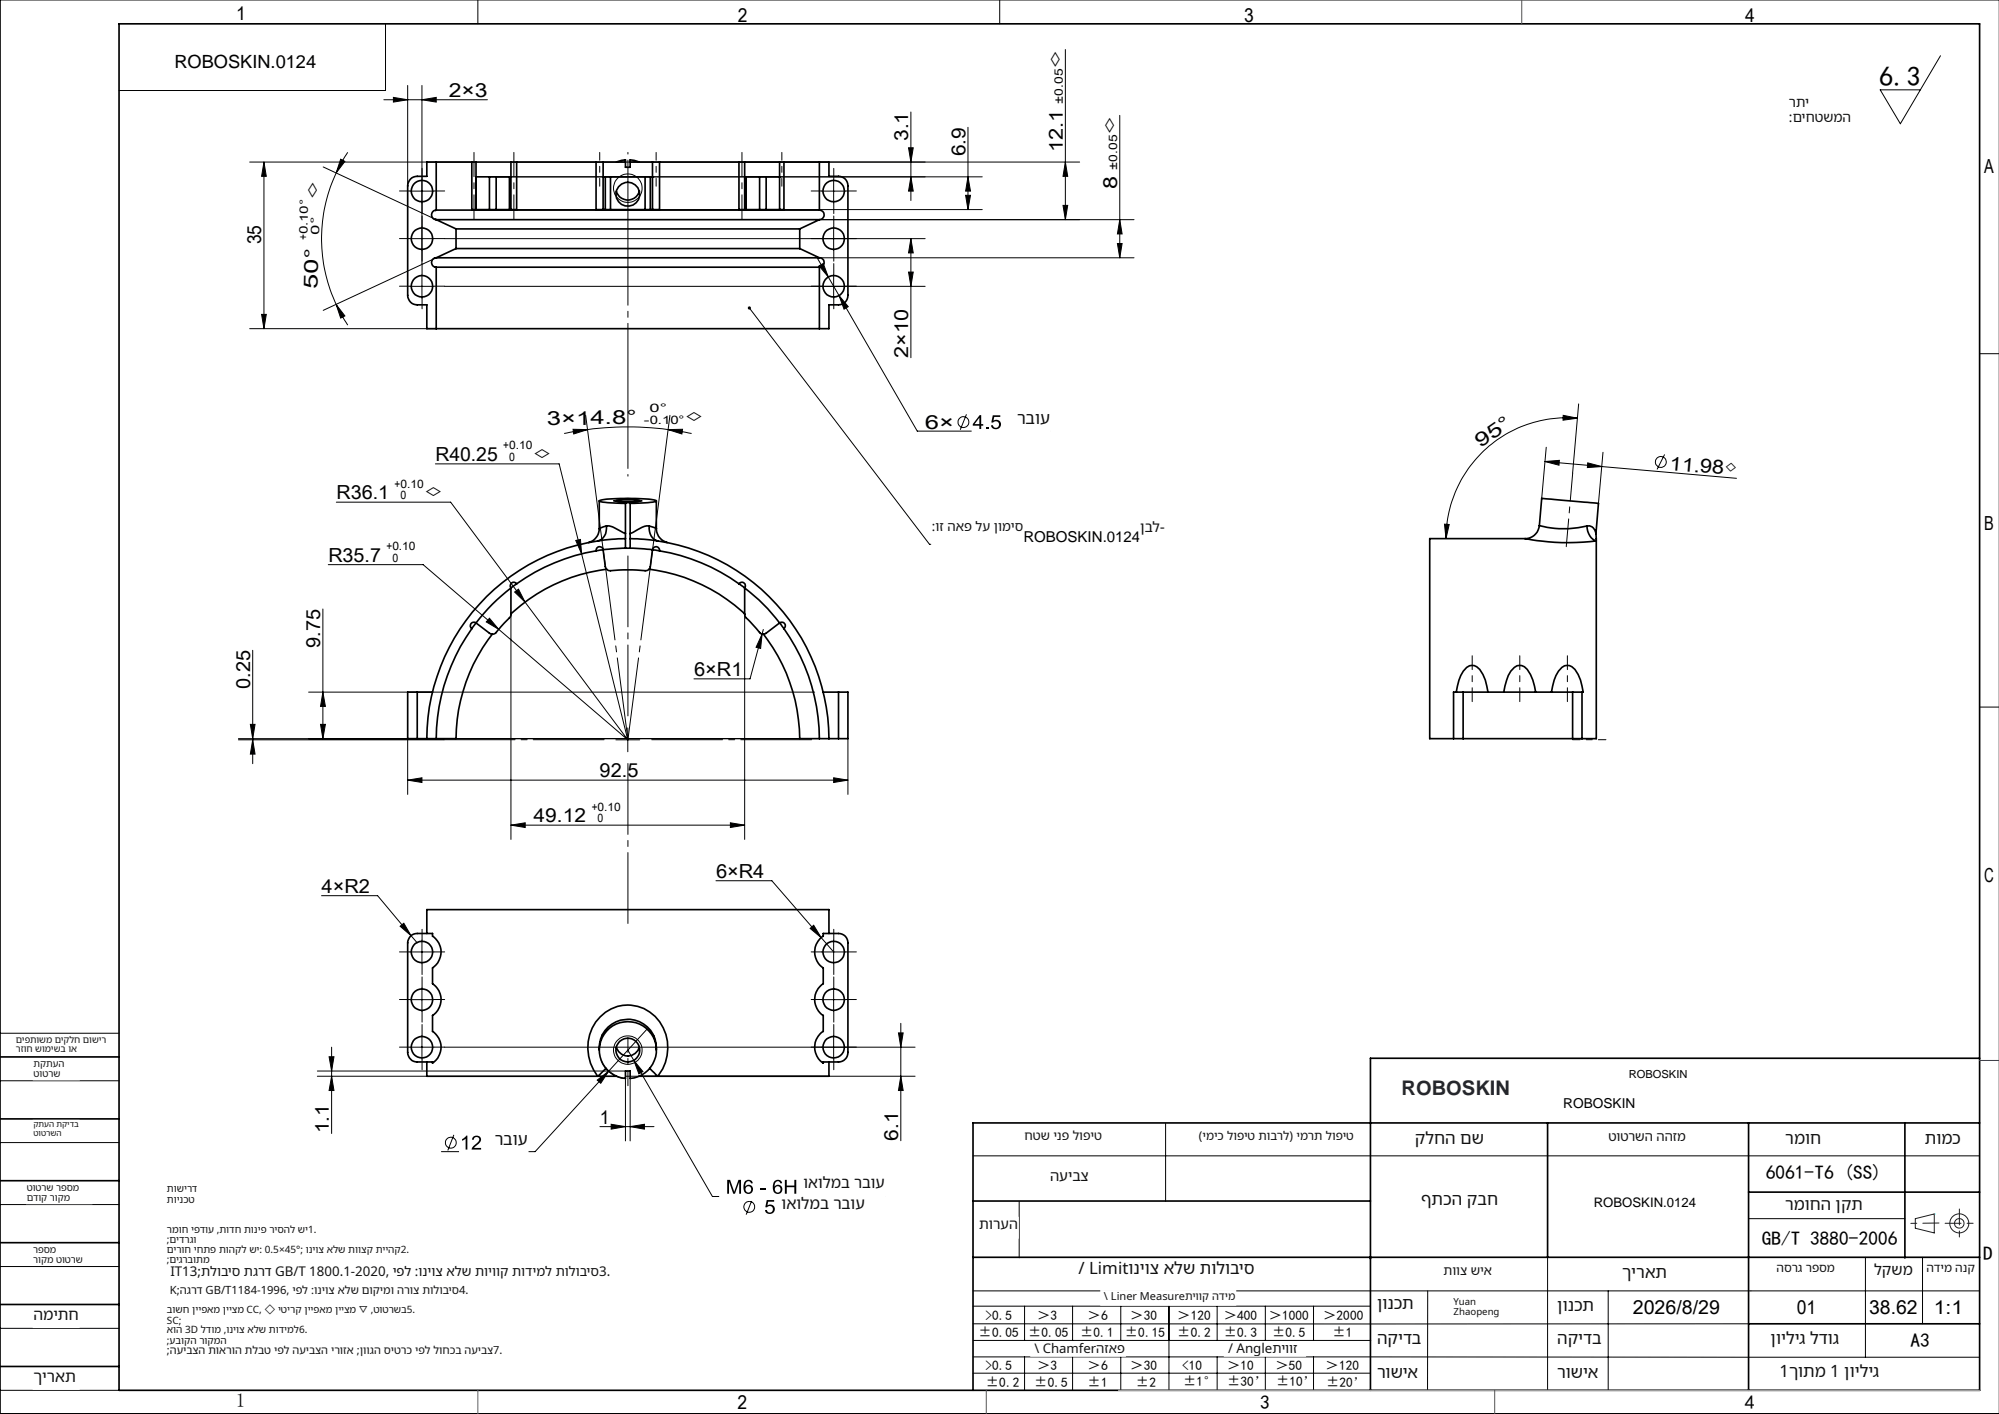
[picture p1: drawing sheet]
<svg xmlns="http://www.w3.org/2000/svg" width="420mm" height="297mm" viewBox="0 0 420 297" stroke-linecap="round" stroke-linejoin="round" font-family="sans-serif">
<g fill="none" stroke="#000" stroke-width=".21">
<path d="M100.4 0v5M210 0v5M420 0h-419.9v297h419.9M81 5v14h-56M85.7 18v21M88.7 18v37.4M223.8 10.4v35.7M407.7 11.7l-8.4 14.3-4.3-7.1h8.5M52.5 34h47.5M55.5 34v35M55.5 34l.5 3h-1zM67.9 35.1l23.8 11"/>
<path d="M70.6 36.3a32.6 32.6 0 0 0 0 27.7M71.6 33.4l.9 .5-1.9 2.4zM73.1 32l-2.5 4.3M80.6 21h21.8M82.7 20.5l3 .5-3 .4zM88.7 21l3-.5v.9zM102.8 37.1h103.6M175.2 37.6v5M190.9 31h1l-.5 3zM191.4 37.1l.5 3h-1zM191.4 23.5v18.6M203.4 37.1l.5 3h-1z"/>
<path d="M203.4 26.7v17.3M223.8 34l.5 3h-1zM226.8 34h-119.4M235.3 24.2v29.9M86.1 50.1h5.1M86.1 40.1h5.1M88.7 57.6v5M91.7 54.1l-23.8 11.1M93.4 50.1h101M102.8 44h103.6M171.5 53.9l2.5 4.3M172.1 55.8l.9-.5 1 2.9z"/>
<path d="M172.2 46.1h66.1M172.2 54.1h66.1M172.6 40.1h5.1M174 58.2l18.7 32.4h27.9M175.2 47.6v5M175.2 57.6v5M190.9 57.1h1l-.5 3zM191.4 50.1v25M191.4 50.1l.5 3h-1zM202.9 41h1l-.5 3zM223.3 43.1h1l-.5 3zM234.8 51.1h1l-.5 3z"/>
<path d="M235.3 46.1l.5 3h-1zM52.5 69h39.2M55 66h1l-.5 3zM70.6 64l1.9 2.4-.9 .4zM70.6 64l2.5 4.3M86.1 60.1h5.1M93.4 60.1h101M157.4 64.7l37.9 49.6h48.8M176.3 62.1l1.9 2.3-.9 .5zM415.9 74.3h4.1M91.5 97.4h26l4.7 18.9M120.4 90.2h3l-2.9 1z"/>
<path d="M123 87.2l4 30.1M123.4 90.2a63.8 63.8 0 0 1 17 0M123.4 90.2l-4.9 .8M140.4 90.2h3l-.1 1zM140.4 90.2l4.9 .8M140.8 87.2l-3.9 30.1M203.1 87l-1.3 3.3M324.6 96.9l3-.2v1zM324.6 96.9l40.2 3.6M324.9 93.9l-1 10.8M328.4 87.2l3 .6-3 .5zM331.4 87.8a25.4 25.4 0 0 0-27.6 25.3"/>
<path d="M331.7 84.8l-1.3 14.6M333.6 97.2l2.9 .8-3 .2zM336.8 95l-1 10.7M349.7 95.5l-1.5 3.1M69 118.6h19.9l15.9 13.6M70.7 105.5h24l15.6 21M121 113.5l1-.2 .2 3zM122.2 116.3l9.7 39.1M128.9 105.2l1.2-.2 3-.1 1.8 .3-1 .2-2.5 .1zM303.5 110.1l1 .1-.7 2.9zM53.1 136.6v23.8M67.8 127.9v27.2"/>
<path d="M102.8 129.9l2 2.3-2.6-1.6zM104.8 132.2l27.1 23.2M107.4 129v47.3M108.1 124.4l.8-.6 1.4 2.7zM110.3 126.5l21.6 28.9M156.5 129v47.3M160.1 133.2l-.3 3-.9-.2zM160.1 133.2l-2.5 9.4h-11.8M160.4 132.2l-.3 1M50.1 155.1h117.9M50.1 155.4h43.2M52.6 152.1h1l-.5 3z"/>
<path d="M53.1 155.4l.5 3h-1zM64.8 145.4h106.4M67.3 152.1h1.1l-.6 3zM67.8 145.4l.6 3h-1.1zM85.7 155.1v11.8M129.4 155.4h5M131.9 152.9v5M178.2 155.1v11.8M415.9 148.5h4.1M85.7 163.9l3-.5v1zM85.7 163.9h92.5M107.4 173.3l2.9-.5v1z"/>
<path d="M107.4 173.3h49.1M153.5 172.8l3 .5-3 .5zM175.2 163.4l3 .5-3 .5zM67.6 188.1h11.7l7.1 8.4M84.1 194.6l.7-.7 1.6 2.6zM86.1 200h5.1M86.4 196.5l1.3 1.5M88.7 197.4v5.1M150.4 185h11.8l13 15M170.2 195l.8-.7 1.5 2.7zM172.6 200h5.1M175.2 197.4v5.1"/>
<path d="M0 217h25M69.7 220v18.1M86.1 220h5.1M86.1 210h5.1M88.7 207.5v5M88.7 217.4v5.1M93.4 220h98.9M136 216.1l-23.6 25.8h-19.7M172.6 210h5.1M175.2 207.5v5M175.2 217.4v5.1M188.8 217h1l-.5 3z"/>
<path d="M189.3 214.9v24.7M0 227h25M0 240h25M66.7 226.1h23M66.7 225h64.7M69.1 222h1.1l-.5 3zM69.7 226.1l.5 3h-1.1zM95.4 238.4l-1.3 3.2M125.5 226.9l2.4-1.9-1.7 2.5zM126 236.6h11.4M126.3 222.7a6 6 0 0 0 5.1 3.8v13.1M128.4 236.1l3 .5-3 .6z"/>
<path d="M131.4 226.1h60.9M131.9 220.6l1.3 2.1M132.4 236.6l3-.5v1.1zM132.4 226.5v13.1M133.2 222.7l1.9 2.4-.9 .5zM133.2 222.7l16.5 28.6h36.2M189.3 226.1l.5 3h-1zM244.9 236v16.3M0 253h25M158.1 251.8l-1.3 3.3M204.4 242.8h211.5M214.1 252.4v11.8"/>
<path d="M367.4 256h32.8M0 266h25M0 279h25M204.4 271.1h211.5M204.4 278.1h163M204.4 274.4h83.5M215.3 274.4v7.1M225.4 274.4v7.1M235.5 274.4v7.1M245.6 274.4v17.6M255.7 274.4v7.1M265.9 274.4v7.1"/>
<path d="M276 274.4v7.1M300 271.1l-.1 21M325.2 264.1v27.9M337.9 271.1v20.9M391.9 264.1v21M403.9 264.1v14M0 292h25M204.4 285l211.5 .1M204.4 288.4h83.5M204.5 281.5h83.5M215.3 285v7M225.4 285v7"/>
<path d="M235.5 285v7M255.7 285v7M265.9 285v7M276 285v7M287.9 292h128"/>
<circle cx="131.9" cy="39.5" r="2.99"/>
<circle cx="202.4" cy="88.7" r="1.15"/>
<circle cx="349" cy="97" r="1.14"/>
<circle cx="131.9" cy="220.6" r="2.99"/>
<circle cx="94.7" cy="240" r="1.14"/>
<circle cx="157.4" cy="253.5" r="1.15"/>
</g>
<g fill="none" stroke="#191924" stroke-width=".21">
<path d="M402.4 256l4-1v4l-4-1z"/>
<circle cx="411.7" cy="257" r="1"/>
<circle cx="411.7" cy="257" r="2"/>
</g>
<path d="M131.9 228v-10.1" fill="none" stroke="#000" stroke-width=".21" stroke-dasharray="30.5 1.3 1.3 1.3" stroke-dashoffset="27.3"/>
<path d="M337.4 155.4h-7" fill="none" stroke="#000" stroke-width=".21" stroke-dasharray="30.5 1.3 1.3 1.3" stroke-dashoffset="28.9"/>
<path d="M330.4 99.4l-1.3 15.4" fill="none" stroke="#000" stroke-width=".21" stroke-dasharray="30.5 1.3 1.3 1.3" stroke-dashoffset="24.6"/>
<path d="M309.3 137.7v9.7M319.3 137.7v9.7M329.3 137.7v9.7" fill="none" stroke="#000" stroke-width=".21" stroke-dasharray="30.5 1.3 1.3 1.3" stroke-dashoffset="27.6"/>
<path d="M131.9 32v68" fill="none" stroke="#000" stroke-width=".21" stroke-dasharray="30.5 1.3 1.3 1.3" stroke-dashoffset="-1.6"/>
<path d="M126 39.1v-7.1M137.9 39.1v-7.1M164.3 39.1v-7.1" fill="none" stroke="#000" stroke-width=".21" stroke-dasharray="30.5 1.3 1.3 1.3" stroke-dashoffset="28.8"/>
<path d="M99.6 46v-14M108 46v-14M155.9 46v-14" fill="none" stroke="#000" stroke-width=".21" stroke-dasharray="30.5 1.3 1.3 1.3" stroke-dashoffset="25.4"/>
<path d="M127 117.2l4.9 38.2M131.9 155.4l5-38.2" fill="none" stroke="#000" stroke-width=".21" stroke-dasharray="30.5 1.3 1.3 1.3" stroke-dashoffset="13.2"/>
<g fill="none" stroke="#000" stroke-width=".35">
<path d="M25 5h390.9v287h-390.9zM91.7 34h7.4M91.7 34h-2v3h-2a1.99 1.99 0 0 0-2 2v23a1.99 1.99 0 0 0 2 2h2v5h2M91.7 34v10.1M99.1 34v10h.9M99.1 34h.9M100 34h7.4M100 34v10M100 37.1h2.8M102.8 37.1h1.4M102.8 37.1v6.9M104.2 37.1h2.8"/>
<path d="M104.2 37.1v6.9M107 37.1h.4M107 37.1v6.9M107.4 34h1.1M107.4 34v10M108.5 34v10h-1.1M108.5 34h16.7M125.2 34v10h1.5M125.2 34h1.5M126.7 37.1h.1M126.7 34h4.7M126.7 37.1h.5"/>
<path d="M126.7 34v10M127.2 37.1h1.1M127.2 37.1v6.9M128.3 37.1h7.2M128.3 37.1v6.9M129.5 34l1.9-.4v1.5h1v-1.5l1.9 .4M132.4 34h4.7M135.5 37.1h1.1M135.5 37.1v6.9M136.6 37.1h.5M136.6 37.1v6.9M137.1 37.1h.1"/>
<path d="M137.1 34h1.5M137.1 34v10M138.6 34v10h-1.5M138.6 34h16.7M155.3 34v10h1.2M155.3 34h1.2M156.5 34h7.3M156.5 37.1h.3M156.5 34v10M156.8 37.1h2.8M156.8 37.1v6.9M159.6 37.1h1.4"/>
<path d="M159.6 37.1v6.9M161 37.1v6.9M161 37.1h2.8M163.8 37.1h.1M163.8 34h.9M163.8 34v10M164.7 34v10h-.9M164.7 34h7.5M172.2 34h2v3h2a1.93 1.93 0 0 1 2 2v23a1.93 1.93 0 0 1-2 2h-2v5h-2M172.2 34v10.1M91.5 54.2h.1M91.5 44.2h.1"/>
<path d="M91.5 56.1h.1M91.5 46v.1M91.7 44.1h80.5M91.7 56.1h80.4M91.7 54.1a.99 .99 0 0 0-1 1 .99 .99 0 0 0 1 1M91.7 54.1h80.5M91.7 46.1h80.5M91.7 44.1a1.01 1.01 0 0 0-1 1 1.01 1.01 0 0 0 1 1M91.7 56.1v12.9M91.7 46.1l4.1 2M95.8 52.2h72.2M95.8 48.1h72.2"/>
<path d="M95.8 48.1v4.1M95.8 52.2l-4.1 1.9M100 44h2.8M102.8 44h1.4M104.2 44h2.8M107 44h.4M126.7 44h.1M126.7 44h.5M127.2 44h1.1M128.3 44h7.2M134.3 40.1a2.49 2.49 0 0 1-2.4 1.9 2.49 2.49 0 0 1-2.4-1.8M135.5 44h1.1"/>
<path d="M136.6 44h.5M137.1 44h.1M156.5 44h.3M156.8 44h2.8M159.6 44h1.4M161 44h2.8M163.8 44h.1M168 52.2l4.2 1.9M168 48.1v4.1M172.1 56.1h.1M172.2 54.1a.99 .99 0 0 1 .9 1 .99 .99 0 0 1-.9 1M172.2 44.1a1.01 1.01 0 0 1 1 1 1.01 1.01 0 0 1-1 1"/>
<path d="M172.2 56.1v12.9M172.2 46.1l-4.2 2M91.7 69h80.5M125.2 115.7a40.4 40.4 0 0 0-16.7 6.9M125.6 113.6a42.3 42.3 0 0 0-35.9 41.5M125.9 111.1a2.98 2.98 0 0 1-2.3 2.8M125.9 105.2v5.9M126.7 115.5a.75 .75 0 0 0-.8-.7 .75 .75 0 0 0-.7 .9M126.7 115.5l.5 3.5a1.04 1.04 0 0 0 1.1 .9 45.5 45.5 0 0 1 7.6-.1l.4-.1 .3-.5 .5-3.7M126.7 115.5l-1.5 .2M127.4 110.5a2.74 2.74 0 0 1-1.8 3.1M127.4 110.5a4.1 4.1 0 0 1 2.6 .9l1.4 .7"/>
<path d="M127.4 110.5l-1.5 .6M127.5 119.6a36.2 36.2 0 0 0-20.1 9.3M129.4 105.2l3.3-.2 1.7 .2-3.6 .2zM131.4 105.7h-2.4a5.9 5.9 0 0 1-3.1-.5 30.9 30.9 0 0 1 9.2-.4 4.2 4.2 0 0 1 2.8 .5l-1.8 .3-3.7 .1M131.4 113.1l-5.8 .5M131.4 115.1l-4.7 .4M131.4 115.1h1M131.4 115.1v-9.5h1v9.5M132.4 113.1l2.9 .2 2.9 .3M132.4 115.1l4.7 .4M136.4 119.6a36.2 36.2 0 0 1 20.1 9.3M136.4 110.5a2.67 2.67 0 0 0 1.8 3.1"/>
<path d="M136.4 110.5a3.4 3.4 0 0 0-2.5 .8l-1.5 .8M137.1 115.5a.75 .75 0 0 1 .9-.7 .75 .75 0 0 1 .6 .9M137.1 115.5l1.5 .2M137.9 105.2v5.9l-1.5-.6M137.9 111.1a2.95 2.95 0 0 0 2.3 2.8M138.2 113.6a42.3 42.3 0 0 1 36 41.5M138.6 115.7a39.9 39.9 0 0 1 16.7 6.9M320.4 113.1h-20v42h5M320.4 113.1l.3 .1a48.5 48.5 0 0 0 14.7 .4M323.4 110.4a2.99 2.99 0 0 1-3 2.7M333.4 110.5a3.3 3.3 0 0 0 2 3.1M333.4 110.5a1.65 1.65 0 0 1 1.9 1.6"/>
<path d="M333.4 110.5a20.3 20.3 0 0 1-10-.1l.5-5.7 11.9 1-.5 6.4M335.3 112.1l.1 1.5M335.4 113.6v41.5h-3M99.1 132a40.5 40.5 0 0 0-7.4 23.1M100 130.8a.74 .74 0 0 0-1 .2 .74 .74 0 0 0 .1 1M100 130.8l-.9 1.2M103.4 133.2a36 36 0 0 0-7.6 21.9h-8.1M107.4 123.5a38.7 38.7 0 0 0-7.4 7.3M107.4 123.5v5.8l-.4 .5-2.4 2.6a1.13 1.13 0 0 1-1.8 .6l-2.8-2.2M108.5 122.6a.74 .74 0 0 0-1-.2 .74 .74 0 0 0-.1 1.1M108.5 122.6l-1.1 .9M155.3 122.6a.74 .74 0 0 1 1-.2 .74 .74 0 0 1 .2 1.1"/>
<path d="M155.3 122.6l1.2 .9M156.5 123.5a38.7 38.7 0 0 1 7.3 7.3M156.5 123.5v5.8l.3 .5 2.4 2.6a1.13 1.13 0 0 0 1.8 .6l2.8-2.2M160.4 133.2a36.6 36.6 0 0 1 7.6 21.9h8.2M163.8 130.8a.75 .75 0 0 1 1.1 .2 .75 .75 0 0 1-.2 1M163.8 130.8h.1M163.8 130.8l.9 1.2M164.7 132a40.2 40.2 0 0 1 7.5 23.1M87.7 145.4h-2v9.7h2M87.7 145.4v9.7M87.7 145.4h3.2M173 145.4h3.2"/>
<path d="M176.2 145.4h2v9.7h-2M176.2 145.4v9.7M305.4 155.1h2M306 145.4a8.9 8.9 0 0 1 2.2-5.2 1.87 1.87 0 0 1 2.7 .4 9.7 9.7 0 0 1 1.7 4.8M307.4 145.4h-2v9.7M307.4 155.1h23M307.4 145.4h23M307.4 145.4v9.7M315.9 145.4a11.8 11.8 0 0 1 1.5-4.4 1.99 1.99 0 0 1 3.5-.4 10.2 10.2 0 0 1 1.8 4.8M326 145.4a8.9 8.9 0 0 1 2.2-5.2 1.87 1.87 0 0 1 2.7 .4 9.7 9.7 0 0 1 1.7 4.8h-.2M330.4 145.4h2M330.4 155.1h2"/>
<path d="M330.4 145.4v9.7M332.4 145.4v9.7M86.3 196.6l.6-.4 .8-.1h3.2v.5a4 4 0 0 1 0 6.7v3.3a4 4 0 0 1 0 6.7v3.3a4 4 0 0 1 0 6.7v-.2h-3.2a2.05 2.05 0 0 1-2-2.1v-23l.1-.7zM89.7 196.1v-5h84.5v5M173 196.1h3.2a1.93 1.93 0 0 1 2 1.9v23a1.99 1.99 0 0 1-2 2.1h-3.2v.2a4 4 0 0 1 0-6.7v-3.3a4 4 0 0 1 0-6.7v-3.3a4 4 0 0 1 0-6.7zM128.1 216a6 6 0 0 1 9.4 2.3 6 6 0 0 1-5.1 8.2v-1.5h-1v1.5a6 6 0 0 1-5.2-4.1 6 6 0 0 1 1.9-6.4zM129.5 219.9a2.48 2.48 0 0 0 2.4 1.9 2.48 2.48 0 0 0 2.4-1.8M0 222h25M0 235h25M89.7 223.1v3h35.9M125.6 226.1a9.3 9.3 0 0 1 4.2-14.7 8.6 8.6 0 0 1 10.4 10.3l-.4 1.5-.6 1.3-1 1.6M125.6 226.1h3.9"/>
<path d="M125.9 220.6a6 6 0 0 1 6-6.5 6 6 0 0 1 6 6.5M127.3 224.4l-1.7 1.7M134.3 226.1h3.9M136.5 224.4l1.7 1.7M174.2 223.1v3h-36M325.2 235.9v28.2M367.4 235.9v56.1M400.2 235.9v28.3M415.9 235.9h-211.5v56.1M415.9 222.3h-128v69.7M0 248h25M204.4 252.3h83.5"/>
<path d="M367.4 250.4h48.5M0 261h25M0 274h25M204.4 264.1h211.5M367.4 278.1h48.5M0 287h25"/>
<circle cx="88.7" cy="40.1" r="2.24"/>
<circle cx="88.7" cy="50.1" r="2.25"/>
<circle cx="131.9" cy="40.8" r="2.51"/>
<circle cx="175.2" cy="40.1" r="2.24"/>
<circle cx="175.2" cy="50.1" r="2.25"/>
<circle cx="88.7" cy="60.1" r="2.24"/>
<circle cx="175.2" cy="60.1" r="2.24"/>
<circle cx="88.7" cy="200" r="2.25"/>
<circle cx="175.2" cy="200" r="2.25"/>
<circle cx="88.7" cy="210" r="2.26"/>
<circle cx="88.7" cy="220" r="2.26"/>
<circle cx="175.2" cy="210" r="2.26"/>
<circle cx="175.2" cy="220" r="2.26"/>
<circle cx="131.9" cy="220.6" r="2.49"/>
</g>
<path d="M407.4 256.9l-5.9 .1M408.7 256.9h6M411.7 253.9v6" fill="none" stroke="#191924" stroke-width=".21" stroke-dasharray="6.3 1.3 1.3 1.3" stroke-dashoffset="3"/>
<path d="M235 292h180.9" fill="none" stroke="#c0c0c0" stroke-width=".21"/>
<path d="M319.7 0v5M415.9 222.7h4.1M100.4 292v5M207.2 292v5M314 292v5" fill="none" stroke="#00f" stroke-width=".21"/>
<path d="M406.4 255h.1" fill="none" stroke="#0ff" stroke-width=".21"/>
<g fill="none" stroke="#000" stroke-width=".21" stroke-dasharray="30.5 1.3 1.3 1.3">
<path d="M88.7 37.6v-2.2M175.2 37.6v-2.2M86.2 40.1h-2.3M86.2 50.1h-2.3M88.7 42.6v2.3M88.7 47.6v-2.2M88.7 52.6v2.3M88.7 57.6v-2.2M91.2 40.1h2.2M91.2 50.1h2.2M172.7 50.1h-2.3M172.7 40.1h-2.3"/>
<path d="M175.2 57.6v-2.2M175.2 47.6v-2.2M175.2 52.6v2.3M175.2 42.6v2.3M177.7 50.1h2.2M177.7 40.1h2.2M86.2 60.1h-2.3M88.7 62.6v2.3M91.2 60.1h2.2M172.7 60.1h-2.3M175.2 62.6v2.3M177.7 60.1h2.2"/>
<path d="M86.2 199.9h-2.3M88.7 197.4v-2.2M91.2 199.9h2.2M172.7 199.9h-2.3M175.2 197.4v-2.2M177.7 199.9h2.2M86.2 209.9h-2.3M86.2 219.9h-2.3M88.7 202.4v2.3M88.7 207.4v-2.2M88.7 212.4v2.3M88.7 217.4v-2.2"/>
<path d="M91.2 209.9h2.2M91.2 219.9h2.2M172.7 209.9h-2.3M172.7 219.9h-2.3M175.2 202.4v2.3M175.2 207.4v-2.2M175.2 212.4v2.3M175.2 217.4v-2.2M177.7 209.9h2.2M177.7 219.9h2.2M88.7 222.4v2.3M175.2 222.4v2.3"/>
</g>
<path d="M126.9 155.4h-33.6M131.9 150.4v-33.6M136.9 155.4h33.6M131.9 160.4v33.6" fill="none" stroke="#000" stroke-width=".21" stroke-dasharray="30.5 1.3 1.3 1.3" stroke-dashoffset="15.6"/>
<g fill="#000">
<path d="M157.2 64.4a.34 .34 0 0 1 .6 .1 .34 .34 0 0 1-.3 .5 .34 .34 0 0 1-.3-.4v-.2l.2 .3z"/>
<path d="M71.6 33.4l.9 .5-1.9 2.4zM70.6 64l1.9 2.4-.9 .4z"/>
<path d="M88.7 21l3-.5v.9zM82.7 20.5l3 .5-3 .4z"/>
<path d="M203.4 37.1l.5 3h-1zM202.9 41h1l-.5 3z"/>
<path d="M235.3 46.1l.5 3h-1zM234.8 51.1h1l-.5 3z"/>
<path d="M55 66h1l-.5 3zM55.5 34l.5 3h-1zM223.3 43.1h1l-.5 3zM223.8 34l.5 3h-1z"/>
<path d="M140.4 90.2h3l-.1 1zM120.4 90.2h3l-2.9 1z"/>
<path d="M328.4 87.2l3 .6-3 .5zM303.5 110.1l1 .1-.7 2.9z"/>
<path d="M333.6 97.2l2.9 .8-3 .2zM324.6 96.9l3-.2v1z"/>
<path d="M108.1 124.4l2.2 2.1-1.4-2.7zM102.8 129.9l-.6 .7 2.6 1.6zM121 113.5l1.2 2.8-.2-3zM160.1 133.2l-1.2 2.8 .9 .2zM85.7 163.9l3-.5v1zM175.2 163.4l3 .5-3 .5zM107.4 173.3l2.9-.5v1zM153.5 172.8l3 .5-3 .5zM84.1 194.6l2.3 1.9-1.6-2.6zM125.5 226.9l.7 .6 1.7-2.5zM170.2 195l2.3 2-1.5-2.7zM133.2 222.7l1 2.9 .9-.5zM172.1 55.8l1.9 2.4-1-2.9zM176.3 62.1l1 2.8 .9-.5z"/>
<path d="M52.6 152.1h1l-.5 3zM53.1 155.4l.5 3h-1zM67.8 145.4l.6 3h-1.1zM67.3 152.1h1.1l-.6 3zM191.4 50.1l.5 3h-1zM190.9 57.1h1l-.5 3z"/>
<path d="M188.8 217h1l-.5 3zM189.3 226.1l.5 3h-1zM69.1 222h1.1l-.5 3zM69.7 226.1l.5 3h-1.1zM190.9 31h1l-.5 3zM191.4 37.1l.5 3h-1z"/>
<path d="M128.4 236.1l3 .5-3 .6zM132.4 236.6l3-.5v1.1z"/>
</g>
<g fill="#fff" stroke="#fff" stroke-width=".35">
<path d="M215 109.3h24.6v5.7h-24.6z"/>
<path d="M36.7 9.6h31v5.9h-31z"/>
<path d="M334.9 250.2h22.4v4.3h-22.4z"/>
<path d="M96.6 237.1h14.3v5.7h-14.3z"/>
<path d="M151.3 246.3h34.6v5.8h-34.6z"/>
<path d="M159.3 250.5h22.4v5.8h-22.4z"/>
<path d="M204.3 85.7h16.3v5.8h-16.3z"/>
<path d="M195.8 109.3h19.2v5.7h-19.2z"/>
<path d="M239.6 109.3h5.1v5.7h-5.1z"/>
<path d="M35.1 248.7h12.8v4.4h-12.8z"/>
<path d="M35.1 257.2h32.7v4.4h-32.7z"/>
<path d="M35.1 261.4h58.3v4.4h-58.3z"/>
<path d="M35.1 265.6h93.9v4.5h-93.9z"/>
<path d="M35.1 269.9h64v4.4h-64z"/>
<path d="M35.1 274.1h54v4.4h-54z"/>
<path d="M35.1 278.3h35.5v4.5h-35.5z"/>
<path d="M35.1 282.6h71.1v4.4h-71.1z"/>
<path d="M375.9 20.2h17.4v6h-17.4z"/>
<path d="M5.6 248.5h13.6v4.3h-13.6z"/>
<path d="M7 274.5h9.6v4.3h-9.6z"/>
<path d="M7 287.5h9.6v4.3h-9.6z"/>
<path d="M7 261.5h10.9v4.2h-10.9z"/>
<path d="M3.3 217.4h19.1v4.2h-19.1z"/>
<path d="M7 235.4h9.6v4.2h-9.6z"/>
<path d="M7.1 222.5h9.5v4.2h-9.5z"/>
<path d="M298.6 250.2h16.3v4.3h-16.3z"/>
<path d="M404.4 237.3h8.2v4.2h-8.2z"/>
<path d="M215.3 237.3h16.3v4.2h-16.3z"/>
<path d="M251.9 237.3h32.6v4.2h-32.6z"/>
<path d="M205.7 255.8h8.2v4.2h-8.2z"/>
<path d="M220.6 245.5h8.2v4.3h-8.2z"/>
<path d="M375.1 237.3h16.3v4.3h-16.3z"/>
<path d="M337.9 237.3h16.3v4.3h-16.3z"/>
<path d="M342.2 224.2h50.8v4.4h-50.8z"/>
<path d="M297.3 237.3h16.3v4.2h-16.3z"/>
<path d="M404.8 265.2h10.2v4.2h-10.2z"/>
<path d="M393.7 265.2h8.2v4.2h-8.2z"/>
<path d="M289.3 272h10.2v4.2h-10.2z"/>
<path d="M303.3 265.5h10.2v4.2h-10.2z"/>
<path d="M289.3 279.5h10.2v4.2h-10.2z"/>
<path d="M327.2 286.5h10.2v4.3h-10.2z"/>
<path d="M373 286.3h36.6v4.2h-36.6z"/>
<path d="M327.2 279.4h10.2v4.2h-10.2z"/>
<path d="M373.2 265.2h12.3v4.2h-12.3z"/>
<path d="M289.3 286.6h10.2v4.2h-10.2z"/>
<path d="M305.4 272.5h12.2v4.3h-12.2z"/>
<path d="M231.3 271.1h28.3v3h-28.3z"/>
<path d="M216.6 281.9h19.8v2.9h-19.8z"/>
<path d="M257.3 281.9h16.9v2.9h-16.9z"/>
<path d="M225.7 264.7h39.5v5.2h-39.5z"/>
<path d="M372 279.5h16.3v4.2h-16.3z"/>
<path d="M340.8 265.5h10.2v4.2h-10.2z"/>
<path d="M327.2 272.5h10.2v4.3h-10.2z"/>
<path d="M375.1 251.4h16.3v4.2h-16.3z"/>
<path d="M328.5 229.2h78.3v4.4h-78.3z"/>
<path d="M342.2 223.6h51.5v3.6h-51.5z"/>
</g>
<text font-size="5.8" x="394.8" y="18">6.3</text>
<text font-size="4.3" x="204.3" y="90.1">4.5</text>
<text font-size="4.2" fill="#1f2633" x="294.5" y="230">ROBOSKIN</text>
<g font-size="4.2">
<text x="152.5" y="250.7">M</text>
<text x="156" y="250.7">6</text>
<text x="159.6" y="250.7">- 6H</text>
<text x="160.5" y="254.9">5</text>
</g>
<g font-size="4.1">
<text x="49.6" y="4.3">1</text>
<text x="155.1" y="4.6">2</text>
<text x="261.4" y="4.6">3</text>
<text x="366.6" y="4.6">4</text>
<text x="223.3" y="14.5" transform="rotate(-90 223.3 14.5)">◇</text>
<text x="94.3" y="20.4">2×3</text>
<text x="190.8" y="29.6" transform="rotate(-90 190.8 29.6)">3.1</text>
<text x="234.7" y="28.3" transform="rotate(-90 234.7 28.3)">◇</text>
<text x="202.8" y="32.8" transform="rotate(-90 202.8 32.8)">6.9</text>
<text x="223.3" y="32" transform="rotate(-90 223.3 32)">12.1</text>
<text x="67.2" y="41.9" transform="rotate(-89 67.2 41.9)">◇</text>
<text x="234.7" y="39.7" transform="rotate(-90 234.7 39.7)">8</text>
<text x="416.9" y="36.3">A</text>
<text x="54.9" y="51.3" transform="rotate(-90 54.9 51.3)">35</text>
<text x="66.7" y="60.7" transform="rotate(-89 66.7 60.7)">5 0 °</text>
<text x="190.8" y="75.1" transform="rotate(-90 190.8 75.1)">2×10</text>
<text x="114.9" y="89.2">3×14.8°</text>
<text x="143.8" y="89">◇</text>
<text x="194.3" y="90.1">6×</text>
<text x="311.1" y="94.1" transform="rotate(-35 311.1 94.1)">9 5 °</text>
<text x="91.5" y="96.8">R40.25</text>
<text x="111.8" y="96.8">◇</text>
<text x="350.7" y="98.6" transform="rotate(5 350.7 98.6)">11.98◇</text>
<text x="70.7" y="104.9">R36.1</text>
<text x="89" y="104.9">◇</text>
<text x="416.9" y="111.3">B</text>
<text x="69" y="118">R35.7</text>
<text x="67.3" y="136" transform="rotate(-90 67.3 136)">9.75</text>
<text x="145.8" y="142">6×R1</text>
<text x="52.5" y="144.7" transform="rotate(-90 52.5 144.7)">0.25</text>
<text x="126" y="163.3">92.5</text>
<text x="112.1" y="172.7">49.12</text>
<text x="150.4" y="184.4">6×R4</text>
<text x="416.9" y="185.3">C</text>
<text x="67.6" y="187.5">4×R2</text>
<text x="69.1" y="238.1" transform="rotate(-90 69.1 238.1)">1.1</text>
<text x="126.1" y="236.1">1</text>
<text x="188.7" y="239.6" transform="rotate(-90 188.7 239.6)">6.1</text>
<text x="96.6" y="241.5">12</text>
<text x="371" y="247.7">6061-T6 (SS)</text>
<text x="370.2" y="261.6">GB/T 3880-2006</text>
<text x="416.7" y="264.6">D</text>
<text x="343.1" y="276">2026/8/29</text>
<text x="377.5" y="276">01</text>
<text x="392.7" y="276">38.62</text>
<text x="406.3" y="276">1:1</text>
<text x="401.4" y="283">A3</text>
<text x="49.6" y="295.6">1</text>
<text x="154.9" y="296">2</text>
<text x="264.7" y="296">3</text>
<text x="366.6" y="296">4</text>
</g>
<text font-size="3.8" x="36.7" y="14.2">ROBOSKIN.0124</text>
<g font-size="3.5" fill="#111">
<text x="213.7" y="89.2">רבוע</text>
<text x="104" y="240.5">רבוע</text>
<text x="297.3" y="240.2">קלחה םש</text>
<text x="375.1" y="240.2">רמוח</text>
<text x="404.4" y="240.2">תומכ</text>
<text x="298.6" y="253.1">ףתכה קבח</text>
<text x="375.1" y="254.2">רמוחה ןקת</text>
<text x="226.6" y="267.6">/ Limitוניוצ אלש תולוביס</text>
<text x="340.8" y="268.4">ךיראת</text>
<text x="289.3" y="274.9">ןונכת</text>
<text x="327.2" y="275.4">ןונכת</text>
<text x="289.3" y="282.4">הקידב</text>
<text x="327.2" y="282.3">הקידב</text>
<text x="372" y="282.4">ןויליג לדוג</text>
<text x="289.3" y="289.5">רושיא</text>
<text x="327.2" y="289.4">רושיא</text>
<text x="373.9" y="289.2">1ךותמ 1 ןויליג</text>
</g>
<text font-size="3.4" fill="#111" x="164.2" y="253.8">ואולמב רבוע</text>
<g font-size="3.3" fill="#111">
<text x="168.8" y="249.6">ואולמב רבוע</text>
<text x="7" y="277.2">המיתח</text>
<text x="7" y="290.3">ךיראת</text>
</g>
<text font-size="3.2" x="215" y="113.8">ROBOSKIN.0124</text>
<text font-size="3.2" fill="#111" x="393.7" y="267.8">לקשמ</text>
<text font-size="3.1" fill="#111" x="220.6" y="248.1">העיבצ</text>
<g font-size="3" fill="#111">
<text x="239.6" y="111.8">ןבל-</text>
<text x="205.7" y="258.2">תורעה</text>
</g>
<g font-size="2.9" fill="#111">
<text x="375.9" y="22.5">רתי</text>
<text x="375.9" y="25.6">:</text>
<text x="376.7" y="25.6">םיחטשמה</text>
</g>
<text font-size="2.9" x="328.5" y="232.7">ROBOSKIN</text>
<g font-size="2.8" fill="#111">
<text x="195.8" y="111.6">:</text>
<text x="196.6" y="111.6">וז האפ לע ןומיס</text>
<text x="337.9" y="239.6">טוטרשה ההזמ</text>
<text x="35.8" y="267.9">IT13;תלוביס תגרד GB/T 1800.1-2020, יפל :וניוצ אלש תויווק תודימל תולוביס3.</text>
<text x="217.4" y="284.1">\ Chamferהזאפ</text>
<text x="258" y="284.2">/ Angleתיווז</text>
</g>
<g font-size="2.8">
<text x="334.9" y="253.6">ROBOSKIN.0124</text>
<text x="205.6" y="280.8">±0.05</text>
<text x="207" y="277.2">&gt;0.5</text>
<text x="216" y="280.8">±0.05</text>
<text x="217.9" y="277.2">＞3</text>
<text x="227" y="280.8">±0.1</text>
<text x="228.5" y="277.2">＞6</text>
<text x="236.3" y="280.8">±0.15</text>
<text x="237.5" y="277.2">＞30</text>
<text x="247.4" y="280.8">±0.2</text>
<text x="247.4" y="277.2">＞120</text>
<text x="257.1" y="280.8">±0.3</text>
<text x="257.1" y="277.2">＞400</text>
<text x="266.6" y="277.2">＞1000</text>
<text x="267.3" y="280.8">±0.5</text>
<text x="278" y="277.2">＞2000</text>
<text x="279.9" y="280.8">±1</text>
<text x="207" y="287.8">&gt;0.5</text>
<text x="217.9" y="287.8">＞3</text>
<text x="228.5" y="287.8">＞6</text>
<text x="237.5" y="287.8">＞30</text>
<text x="248.4" y="287.8">&lt;10</text>
<text x="257.8" y="287.8">＞10</text>
<text x="268" y="287.8">＞50</text>
<text x="278.5" y="287.8">＞120</text>
<text x="207.1" y="291.3">±0.2</text>
<text x="217.3" y="291.3">±0.5</text>
<text x="228.5" y="291.3">±1</text>
<text x="238.7" y="291.3">±2</text>
<text x="248.6" y="291.1">±1°</text>
<text x="257.8" y="291.1">±30’</text>
<text x="268.1" y="291.1">±10’</text>
<text x="278.6" y="291.2">±20’</text>
</g>
<text font-size="2.7" fill="#111" x="303.3" y="267.7">תווצ שיא</text>
<text font-size="2.6" fill="#111" x="215.3" y="239.5">חטש ינפ לופיט</text>
<g font-size="2.5" fill="#111">
<text x="251.9" y="239.4">)ימיכ לופיט תוברל( ימרת לופיט</text>
<text x="373.2" y="267.3">הסרג רפסמ</text>
<text x="404.8" y="267.3">הדימ הנק</text>
</g>
<g font-size="2.4">
<text x="223.3" y="21.8" transform="rotate(-90 223.3 21.8)">±0.05</text>
<text x="234.7" y="35.6" transform="rotate(-90 234.7 35.6)">±0.05</text>
<text x="64.6" y="50.4" transform="rotate(-89 64.6 50.4)">+0.10°</text>
<text x="67" y="49.3" transform="rotate(-89 67 49.3)">0 °</text>
<text x="135.3" y="89.1">-0.10°</text>
<text x="136.5" y="86.6">0°</text>
<text x="105.7" y="94.4">+0.10</text>
<text x="107" y="96.8">0</text>
<text x="82.9" y="102.5">+0.10</text>
<text x="84.1" y="104.9">0</text>
<text x="81.2" y="115.6">+0.10</text>
<text x="82.4" y="118">0</text>
<text x="124.3" y="170.3">+0.10</text>
<text x="125.6" y="172.7">0</text>
</g>
<text font-size="2.4" fill="#111" x="35.7" y="271.8">K;הגרד GB/T1184-1996, יפל :וניוצ אלש םוקימו הרוצ תולוביס4.</text>
<text font-size="2.3" x="342.2" y="226.5">ROBOSKIN</text>
<g font-size="2.3" fill="#111">
<text x="231.9" y="273">\ Liner Measureתיווק הדימ</text>
<text x="35.1" y="284.5">;</text>
<text x="35.7" y="284.5">העיבצה תוארוה תלבט יפל העיבצה ירוזא ;ןווגה סיטרכ יפל לוחכב העיבצ7.</text>
</g>
<g font-size="2.1" fill="#111">
<text x="35.1" y="250.4">תושירד</text>
<text x="35.1" y="252.6">תוינכט</text>
<text x="35.1" y="258.9">רמוח יפדוע ,תודח תוניפ ריסהל שי1.</text>
<text x="35.1" y="261.1">;</text>
<text x="35.1" y="263.1">םירוח יחתפ תוהקל שי: 0.5×45°; וניוצ אלש תווצק תייהק2.</text>
<text x="35.6" y="261.1">םידרגו</text>
<text x="35.1" y="265.3">;</text>
<text x="35.6" y="265.3">םיגרבותמ</text>
<text x="35.1" y="275.8">בושח ןייפאמ ןייצמ CC, ◇ יטירק ןייפאמ ןייצמ ▽ ,טוטרשב5.</text>
<text x="35.1" y="278">SC;</text>
<text x="35.1" y="280.1">אוה 3D לדומ ,וניוצ אלש תודימל6.</text>
<text x="35.1" y="282.3">;</text>
<text x="35.6" y="282.3">עבוקה רוקמה</text>
</g>
<g font-size="2" fill="#111">
<text x="3.3" y="219">םיפתושמ םיקלח םושיר</text>
<text x="3.3" y="221">רזוח שומישב וא</text>
<text x="7.1" y="224.2">תקתעה</text>
<text x="7.1" y="226.3">טוטרש</text>
<text x="5.6" y="250.2">טוטרש רפסמ</text>
<text x="5.6" y="252.3">םדוק רוקמ</text>
<text x="7" y="263.1">רפסמ</text>
<text x="7" y="265.3">רוקמ טוטרש</text>
<text x="305.4" y="274.2">Yuan</text>
<text x="305.4" y="276.3">Zhaopeng</text>
</g>
<g font-size="1.7" fill="#111">
<text x="7" y="238.6">טוטרשה</text>
<text x="7" y="236.8">קתעה תקידב</text>
</g>
</svg>
